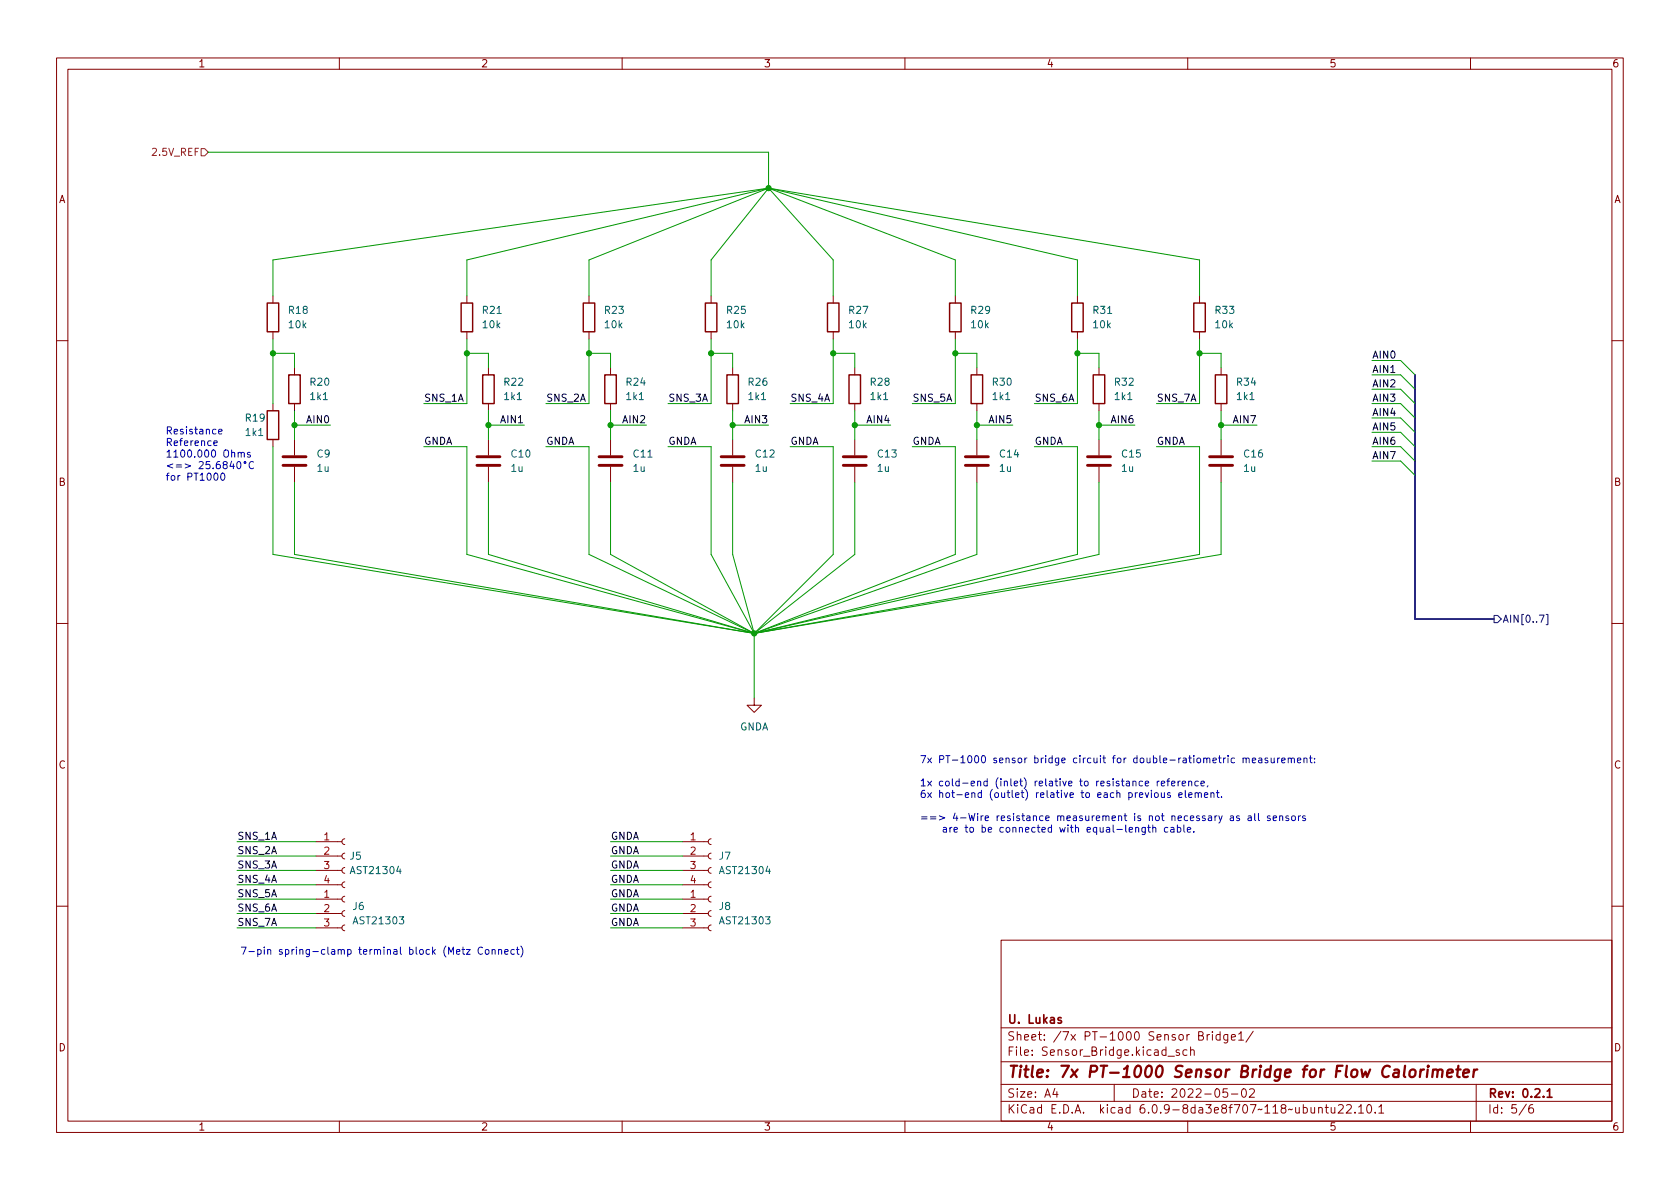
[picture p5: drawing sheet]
<svg xmlns="http://www.w3.org/2000/svg" width="297mm" height="210mm" viewBox="0 0 297 210" stroke-linecap="round" stroke-linejoin="round" font-family="sans-serif">
<g fill="none" stroke="#840000" stroke-width=".18">
<path d="M10 10.2h277v190.1h-277zM12 12.2h273v186.1h-273zM60 10.2v2M110 10.2v2M160 10.2v2M210 10.2v2M260 10.2v2M48.3 52.3v1.3M48.3 58.7v1.2M82.5 52.3v1.3M82.5 58.7v1.2M104.1 52.3v1.3"/>
<path d="M104.1 58.7v1.2M125.7 52.3v1.3M125.7 58.7v1.2M147.3 52.3v1.3M147.3 58.7v1.2M168.9 52.3v1.3M168.9 58.7v1.2M190.5 52.3v1.3M190.5 58.7v1.2M212.1 52.3v1.3M212.1 58.7v1.2M10 60.2h2"/>
<path d="M48.3 71.4v1.2M48.3 77.7v1.3M52.1 65v1.3M52.1 71.4v1.2M52.1 77.7v2.8M86.4 65v1.3M86.4 71.4v1.2M86.4 77.7v2.8M107.9 65v1.3M107.9 71.4v1.2M107.9 77.7v2.8M129.5 65v1.3"/>
<path d="M129.5 71.4v1.2M129.5 77.7v2.8M151.1 65v1.3M151.1 71.4v1.2M151.1 77.7v2.8M172.7 65v1.3M172.7 71.4v1.2M172.7 77.7v2.8M194.3 65v1.3M194.3 71.4v1.2M194.3 77.7v2.8M215.9 65v1.3"/>
<path d="M215.9 71.4v1.2M215.9 77.7v2.8M285 60.2h2M52.1 82.5v2.8M86.4 82.5v2.8M107.9 82.5v2.8M129.5 82.5v2.8M151.1 82.5v2.8M172.7 82.5v2.8M194.3 82.5v2.8M215.9 82.5v2.8M10 110.2h2"/>
<path d="M285 110.2h2M133.3 123.4v1.3h1.3l-1.3 1.3-1.2-1.3h1.2M55.9 159h4.6M55.9 156.5h4.6M55.9 153.9h4.6M55.9 151.4h4.6M55.9 148.8h4.6M61 158.5l-.4 .1-.1 .4 .1 .4 .4 .1M61 156l-.4 .1-.1 .4 .1 .3 .4 .2M61 153.4l-.4 .2-.1 .3 .1 .4 .4 .1M61 150.9l-.4 .1-.1 .4 .1 .3 .4 .2M61 148.3l-.4 .2-.1 .3 .1 .4 .4 .1"/>
<path d="M120.6 159h4.6M120.6 156.5h4.6M120.6 153.9h4.6M120.6 151.4h4.6M120.6 148.8h4.6M125.7 158.5l-.3 .1-.2 .4 .2 .4 .3 .1M125.7 156l-.3 .1-.2 .4 .2 .3 .3 .2M125.7 153.4l-.3 .2-.2 .3 .2 .4 .3 .1M125.7 150.9l-.3 .1-.2 .4 .2 .3 .3 .2M125.7 148.3l-.3 .2-.2 .3 .2 .4 .3 .1M10 160.2h2M55.9 164.1h4.6"/>
<path d="M55.9 161.5h4.6M61 163.6l-.4 .1-.1 .4 .1 .3 .4 .2M61 161l-.4 .2-.1 .3 .1 .4 .4 .1M120.6 164.1h4.6M120.6 161.5h4.6M125.7 163.6l-.3 .1-.2 .4 .2 .3 .3 .2M125.7 161l-.3 .2-.2 .3 .2 .4 .3 .1M177 166.3h108v32h-108zM285 160.2h2M60 198.3v2M110 198.3v2M160 198.3v2"/>
<path d="M177 194.8h108M177 191.8h108M177 187.8h108M177 181.8h108M186.5 192.5l-.4 1h1M186.9 193v1M197 191.8v3M206.5 186.8h1.1M208.5 185.7l-.4-.1-.2 .2 .1 .3 .5 .1v.4h-.6M209.9 185.7l-.5-.1-.3 .3v.4l.2 .3h.6M210 198.3v2M210.5 185.8l.2-.2 .4 .1v.9"/>
<path d="M210.5 185.1v1.5M211.9 183.1h.5l.2-.1 .1-.3-.1-.2-.7-.1v1.5h.6l.3-.3a.39 .39 0 0 0-.4-.5M213.4 182.9v1M213.9 182.9l-.3 .1-.2 .2M214.4 182.4v.2M214.4 182.9v1M215.7 183l-.4-.1-.3 .3v.4l.1 .3h.6M215.7 182.4v1.5M217 192.5h-.7l-.1 .7 .2-.1 .5 .1 .2 .2-.1 .5-.2 .1-.6-.1M217.1 182.9v1.2l-.3 .3h-.4M217.1 183l-.5-.1-.2 .3v.4l.1 .3h.6M217.7 183.4l.7-.1v-.3l-.5-.1-.2 .2 .1 .8h.6"/>
<path d="M217.7 193.5h1.2M219 182.9l.4-.5v1.5M219 183.9h.9M219.7 192.6l.2-.1a.81 .81 0 0 1 .5 .7 .81 .81 0 0 1-.3 .8h-.1a.81 .81 0 0 1-.6-.6 .81 .81 0 0 1 .3-.8zM220.9 192.7l.6-.2 .2 .2 .1 .3-.9 1h.9M221.6 182.4l-1.3 1.9M233.1 196l.3-.2 .3 .1 .1 .9M233.1 195.8v1M234.3 195.8h.6M234.5 195.3v1.3l.4 .2M235.4 195.8v1h.4l.2-.1M236 195.8v1"/>
<path d="M236.6 195.5l.6-.2 .2 .2 .1 .3-.9 1h.9M238.1 195.5l.5-.2 .3 .2v.3l-.9 1h.9M239.6 196.7v.1M240.2 195.8l.4-.5v1.5M240.2 196.8h.9M241.8 195.5l.2-.2a.81 .81 0 0 1 .6 .7 .81 .81 0 0 1-.3 .8h-.2a.81 .81 0 0 1-.3-1.3zM243.1 196.7v.1M243.8 195.8l.4-.5v1.5M243.8 196.8h.8M260 198.3v2M261 191.8v6.5M269.9 195.3l-1.3 1.9"/>
<path d="M271 195.3a.6 .6 0 0 0-.7 .7v.5l.1 .3h.5l.2-.1 .1-.5-.2-.2-.4-.1-.3 .3"/>
</g>
<path d="M187.6 180l-.3-.1-.2 .2v.3l.5 .1v.4h-.5M273.6 193l.4-.5v1.5M273.6 194h.8" fill="none" stroke="#840000" stroke-width=".3"/>
<g fill="none" stroke="#840000" stroke-width=".4">
<path d="M249.4 189.3a.52 .52 0 0 1 .5-.2 .52 .52 0 0 1 .4 .4l-.1 .6a.55 .55 0 0 1-.5 .4 .55 .55 0 0 1-.5-.4zM251.2 189.1l-.2 1.4M251.8 189.1l-.4 .1-.2 .3M252.4 189.1l-.1 1.4M252.5 188.5l-.1 .1 .1 .1 .1-.1-.1-.1v.2M253.4 189.3a.49 .49 0 0 1 .8 .1l-.1 1.1M253.4 189.1l-.2 1.4M254.2 189.4a.51 .51 0 0 1 .8-.2l-.1 1.3M255.9 189.8l1-.2-.1-.4-.5-.1-.4 .3v1l.2 .1 .6-.1M257.5 189.1h.7M257.9 188.5l-.3 1.7 .1 .2 .4 .1M258.7 189.8l1-.2v-.4l-.6-.1-.3 .3v1l.1 .1 .6-.1"/>
<path d="M260.6 189.1l-.1 1.4M261.2 189.1l-.4 .1-.2 .3"/>
</g>
<g fill="none" stroke="#840000" stroke-width=".51">
<path d="M50 82.3h4.1M50 80.8h4.1M84.3 82.3h4.1M84.3 80.8h4.1M105.9 82.3h4.1M105.9 80.8h4.1M127.5 82.3h4.1M127.5 80.8h4.1M149.1 82.3h4.1M149.1 80.8h4.1M170.7 82.3h4.1M170.7 80.8h4.1"/>
<path d="M192.3 82.3h4M192.3 80.8h4M213.9 82.3h4M213.9 80.8h4"/>
</g>
<g fill="none" stroke="#840000" stroke-width=".25">
<path d="M47.2 53.6h2.1v5.1h-2.1zM81.5 53.6h2.1v5.1h-2.1zM103.1 53.6h2.1v5.1h-2.1zM124.7 53.6h2v5.1h-2zM146.3 53.6h2v5.1h-2zM167.9 53.6h2v5.1h-2zM189.5 53.6h2v5.1h-2zM211.1 53.6h2v5.1h-2zM47.2 72.6h2.1v5.1h-2.1zM51.1 66.3h2v5.1h-2zM85.3 66.3h2.1v5.1h-2.1zM106.9 66.3h2.1v5.1h-2.1z"/>
<path d="M128.5 66.3h2.1v5.1h-2.1zM150.1 66.3h2v5.1h-2zM171.7 66.3h2v5.1h-2zM193.3 66.3h2v5.1h-2zM214.9 66.3h2v5.1h-2z"/>
</g>
<path d="M35.6 26.3h.6l.6 .6-.6 .7h-.6z" fill="none" stroke="#725600" stroke-width=".18"/>
<path d="M264.2 108.8h.6l.6 .7-.6 .6h-.6zM272.2 108.8h.8l-.5 1.2M273.4 108.7h.3v1.8h-.3" fill="none" stroke="#000084" stroke-width=".18"/>
<g fill="none" stroke="#0000c2" stroke-width=".18">
<path d="M37.8 78.4l.6-.1v-.3l-.4-.1-.2 .2 .1 .6h.5M38.7 76.3l.6-.1-.1-.2-.4-.1-.1 .2v.6h.5M30.6 82l-1 .4 1 .4M31.2 82.2h.9M31.2 82.6h.9M32.7 82l1 .4-1 .4M35.2 81.7l.5-.1 .2 .4-.7 .9h.7M37.1 81.6h-.6l-.1 .6 .2-.1 .4 .1 .1 .1v.5l-.2 .1-.5-.1M37.7 82.8v.1M38 83.7h.1a.68 .68 0 0 1 .5 .6 .68 .68 0 0 1-.5 .6 .84 .84 0 0 1-.1-1.2zM38.8 81.6l-.3 .1a.86 .86 0 0 0 0 1.2l.4-.1 .1-.5-.3-.2h-.2l-.3 .2M39.2 83.7h.1a.68 .68 0 0 1 .5 .6 .68 .68 0 0 1-.5 .6 .84 .84 0 0 1-.1-1.2z"/>
<path d="M39.7 82.2l-.3-.3 .1-.2 .2-.1 .4 .1 .1 .2-.1 .1-.5 .2-.2 .2v.2l.3 .3h.2l.3-.3v-.2l-.3-.2M41 81.6l-.3 .9h.7M41.3 82v.9M42 81.7l.2-.1a.68 .68 0 0 1 .4 .6 .68 .68 0 0 1-.4 .7l-.2-.1-.1-.4zM42.1 80.1l.2-.1 .3 .1 .1 .7M42.7 80.2l.1-.2 .3 .1 .1 .7M44.2 80.1l-.3-.1-.2 .2 .1 .2 .4 .1v.3h-.5M44.8 81.7a.6 .6 0 0 0-.8 .5 .6 .6 0 0 0 .6 .7l.2-.1M202.5 138.6l.6-.2-.1-.2-.3-.1-.2 .2 .1 .6h.4M204.6 138.1v.9M205 138.1l-.4 .3M205.3 138.6l.6-.2v-.2l-.4-.1-.2 .2 .1 .6h.5"/>
<path d="M206.3 138.1h.5M206.8 137.7l-.3 .2v1.1M207.1 138.6l.7-.2-.1-.2-.4-.1-.2 .2 .1 .6h.5M208.3 138.1v.9M208.7 138.1l-.4 .3M209 138.6l.6-.2v-.2l-.4-.1-.2 .2 .1 .6h.5M209.6 139.8v1l.1 .2M210.2 138.3l.2-.2 .3 .1v.8M210.2 138.1v.9M211.9 138.2l-.4-.1-.2 .3 .1 .5h.5M212.3 138.6l.7-.2-.1-.2-.4-.1-.2 .2 .1 .6h.5M213.6 138.9l-.2 .3"/>
<path d="M215.3 139.8v1l.3 .2M218.3 134.1l-.4-.1-.2 .3 .1 .5h.5M219.8 134.2l.2-.2 .3 .1v.8M219.8 134v.9M220.3 134.2l.2-.2 .3 .1 .1 .8M221.4 134.5l.6-.2v-.2l-.4-.1-.2 .2 .1 .6h.5M222.6 134.1h.5v.8M223.1 134.3l-.4 .1-.2 .2 .2 .3 .4-.1M224.1 134.1l-.3-.1-.1 .2v.2l.4 .1v.3h-.4M224.7 134l.1 .8 .3 .1 .2-.1M225.3 134v.9M225.9 134v.9"/>
<path d="M226.3 134l-.4 .3M226.6 134.5l.6-.2v-.2l-.4-.1-.2 .2 .1 .6h.5M227.8 134.2l.2-.2 .3 .1v.8M227.8 134v.9M228.3 134.2l.2-.2 .3 .1 .1 .8M229.4 134.5l.6-.2-.1-.2-.3-.1-.2 .2 .1 .6h.4M230.6 134.2l.1-.2 .3 .1 .1 .8M230.6 134v.9M231.5 134h.5M231.7 133.6v1.1l.3 .2M232.4 134.8v.1M232.4 134.1v.1"/>
<path d="M199.6 146.7l.7-.1-.1-.2-.4-.1-.2 .2 .1 .6h.5M200.8 146.4l.2-.1 .3 .1v.8M200.8 146.3v.9M202.5 146.3v1l-.3 .3-.3-.1M202.5 146.4l-.4-.1-.2 .3 .1 .5h.5M202.9 146.3h.5M203.1 145.9v1.1l.3 .2M203.8 146.4l.2-.1 .3 .1 .1 .8M203.8 145.9v1.3M204.2 140.2h.3l.3 .2v.4l-.3 .2h-.3l-.1-.2zM205.3 140.2l.1 .8h.3l.2-.1M205.9 140.2v.8"/>
<path d="M206.5 146.4l-.4-.1-.2 .3 .1 .5h.5M206.9 140.2h-.3l-.2 .2 .1 .1 .4 .2v.3h-.5M207 146.4h.5l.1 .8M207.6 146.6l-.5 .1-.1 .2 .1 .3 .5-.1M208.2 146.4l.3-.1 .3 .3-.1 .5h-.5M208.2 145.9v1.3M208.4 140.6l.6-.1v-.3h-.4l-.2 .2 .1 .6h.5M209.3 145.9v1.1l.2 .2M209.9 146.7l.6-.1v-.2l-.4-.1-.2 .2 .1 .6h.5M210.2 140.6l.6-.1-.1-.3h-.3l-.2 .2v.6h.5M211.1 147v.2M211.3 140.3l.2-.1h.3l.1 .8"/>
<path d="M211.3 140.2v.8M211.9 140.4l.1-.2h.3l.1 .8M213 140.6l.6-.1-.1-.3h-.4l-.1 .2v.6h.5M214.1 140.3l.2-.1h.3v.8M214.1 140.2v.8M215.1 140.2h.5M216 140.9v.1M217.5 144.3h.5l.1 .8M218.1 144.6h-.4l-.2 .2 .2 .3h.4M219.1 144.3h-.3l-.2 .1 .1 .2 .4 .2v.3h-.5M220.7 144.3h.5v.8M221.2 144.6h-.4l-.2 .2 .2 .3h.4"/>
<path d="M221.8 143.8v1.1l.2 .2M222.5 143.8v1.1l.2 .2M224.6 144.3h-.3l-.2 .1v.2l.5 .2v.3h-.5M225.1 144.7l.6-.1v-.3h-.4l-.2 .1 .1 .7h.5M226.3 144.4l.1-.1h.3l.1 .8M226.3 144.3v.8M227.8 144.3h-.3l-.2 .1 .1 .2 .4 .2v.3h-.5M228.5 144.3h.3l.2 .2v.4l-.2 .2h-.3l-.1-.2zM229.6 144.3v.8M229.9 144.3l-.3 .2M230.8 144.3h-.3l-.2 .1 .1 .2 .4 .2v.3h-.5M81.7 167.9h.5"/>
<path d="M81.9 167.5v1.1l.3 .1M82.5 167.9h.6l-.6 .8h.6M85.3 167.6a.6 .6 0 0 0-.8 .4 .6 .6 0 0 0 .6 .7l.2-.1M85.9 168l.3-.1 .3 .2v.4l-.3 .2h-.3l-.1-.2zM87 168l.2-.1 .3 .1v.7M87 167.9v.8M88.2 168l.1-.1 .3 .1 .1 .7M88.2 167.9v.8M89.2 168.3l.6-.1v-.2l-.4-.1-.2 .2 .1 .6h.5M90.9 168l-.3-.1-.3 .2 .2 .6h.4M91.3 167.9h.5M91.5 167.5v1.1l.3 .1"/>
<path d="M92.1 167.3a1.46 1.46 0 0 1 0 1.9"/>
<circle cx="43.3" cy="81.8" r=".18"/>
</g>
<path d="M250.2 66.3v43.2h14" fill="none" stroke="#000084" stroke-width=".3"/>
<g fill="none" stroke="#009600" stroke-width=".18">
<path d="M36.8 26.9h99.1v6.4M135.9 33.3l11.4 12.7v6.3M135.9 33.3l-87.6 12.7v6.3M135.9 33.3l-31.8 12.7v6.3M135.9 33.3l-53.4 12.7v6.3M135.9 33.3l76.2 12.7v6.3M135.9 33.3l54.6 12.7v6.3M135.9 33.3l-10.2 12.7v6.3M135.9 33.3l33 12.7v6.3M48.3 59.9v11.5M82.5 59.9v11.5h-7.6M104.1 59.9v11.5h-7.6"/>
<path d="M125.7 59.9v11.5h-7.6M147.3 59.9v11.5h-7.6M168.9 59.9v11.5h-7.6M190.5 59.9v11.5h-7.6M212.1 59.9v11.5h-7.6M48.3 62.5h3.8v2.5M48.3 79v19l85 14M52.1 72.6v5.1M52.1 75.2h6.3M74.9 79h7.6v19l50.8 14M82.5 62.5h3.9v2.5M86.4 75.2h6.3"/>
<path d="M86.4 72.6v5.1M96.5 79h7.6v19l29.2 14M104.1 62.5h3.8v2.5M107.9 75.2h6.4M107.9 72.6v5.1M118.1 79h7.6v19l7.6 14M125.7 62.5h3.8v2.5M129.5 75.2h6.4M129.5 72.6v5.1M139.7 79h7.6v19l-14 14M147.3 62.5h3.8v2.5M151.1 72.6v5.1"/>
<path d="M151.1 75.2h6.4M161.3 79h7.6v19l-35.6 14M168.9 62.5h3.8v2.5M172.7 75.2h6.4M172.7 72.6v5.1M182.9 79h7.6v19l-57.2 14M190.5 62.5h3.8v2.5M194.3 75.2h6.4M194.3 72.6v5.1M204.5 79h7.6v19l-78.8 14M212.1 62.5h3.8v2.5M215.9 75.2h6.3"/>
<path d="M215.9 72.6v5.1M242.6 79h5l2.6 2.5M242.6 71.4h5l2.6 2.5M242.6 63.7h5l2.6 2.6M242.6 66.3h5l2.6 2.5M242.6 68.8h5l2.6 2.6M242.6 73.9h5l2.6 2.5M242.6 76.4h5l2.6 2.6M52.1 85.3v12.7l81.2 14M86.4 85.3v12.7l46.9 14M107.9 85.3v12.7l25.4 14M129.5 85.3v12.7l3.8 14"/>
<path d="M151.1 85.3v12.7l-17.8 14M172.7 85.3v12.7l-39.4 14M194.3 85.3v12.7l-61 14M215.9 85.3v12.7l-82.6 14M242.6 81.5h5l2.6 2.6M133.3 112v11.4M41.9 151.4h14M41.9 148.8h14M41.9 153.9h14M41.9 156.5h14M41.9 159h14M107.9 151.4h12.7"/>
<path d="M107.9 148.8h12.7M107.9 153.9h12.7M107.9 156.5h12.7M107.9 159h12.7M41.9 164.1h14M41.9 161.5h14M107.9 164.1h12.7M107.9 161.5h12.7"/>
</g>
<g fill="#009600" stroke="#009600" stroke-width=".18">
<circle cx="129.5" cy="75.2" r=".46"/>
<circle cx="125.7" cy="62.5" r=".46"/>
<circle cx="104.1" cy="62.5" r=".46"/>
<circle cx="194.3" cy="75.2" r=".46"/>
<circle cx="151.1" cy="75.2" r=".46"/>
<circle cx="147.3" cy="62.5" r=".46"/>
<circle cx="168.9" cy="62.5" r=".46"/>
<circle cx="172.7" cy="75.2" r=".46"/>
<circle cx="135.9" cy="33.3" r=".46"/>
<circle cx="52.1" cy="75.2" r=".46"/>
<circle cx="215.9" cy="75.2" r=".46"/>
<circle cx="190.5" cy="62.5" r=".46"/>
<circle cx="212.1" cy="62.5" r=".46"/>
<circle cx="107.9" cy="75.2" r=".46"/>
<circle cx="133.3" cy="112" r=".46"/>
<circle cx="48.3" cy="62.5" r=".46"/>
<circle cx="86.4" cy="75.2" r=".46"/>
<circle cx="82.5" cy="62.5" r=".46"/>
</g>
<text font-size="2.8" fill="#840000" x="178" y="190.6">Title: 7x PT-1000 Sensor Bridge for Flow Calorimeter</text>
<g font-size="2.1" fill="#840000">
<text x="178" y="184">Sheet: /7x PT-1000 Sensor Bridge1/</text>
<text x="178" y="181">U. Lukas</text>
<text x="178" y="186.7">File: Sensor_Bridge.kicad_sch</text>
<text x="178" y="196.9">KiCad E.D.A. kicad 6.0.9-8da3e8f707~118~ubuntu22.10.1</text>
<text x="178" y="194.1">Size: A4</text>
<text x="200" y="194.1">Date: 2022-05-02</text>
<text x="263" y="194.1">Rev: 0.2.1</text>
<text x="263" y="196.9">Id: 5/6</text>
</g>
<g font-size="1.8" fill="#840000">
<text x="35" y="11.9">1</text>
<text x="85" y="11.9">2</text>
<text x="135" y="11.9">3</text>
<text x="185" y="11.9">4</text>
<text x="235" y="11.9">5</text>
<text x="285" y="11.9">6</text>
<text x="10.3" y="35.9">A</text>
<text x="285.3" y="35.9">A</text>
<text x="10.3" y="85.9">B</text>
<text x="285.3" y="85.9">B</text>
<text x="10.3" y="135.9">C</text>
<text x="285.3" y="135.9">C</text>
<text x="10.3" y="185.9">D</text>
<text x="285.3" y="185.9">D</text>
<text x="35" y="199.9">1</text>
<text x="85" y="199.9">2</text>
<text x="135" y="199.9">3</text>
<text x="185" y="199.9">4</text>
<text x="235" y="199.9">5</text>
<text x="285" y="199.9">6</text>
</g>
<text font-size="1.8" fill="#725600" x="27.2" y="27.6">2.5V_REF</text>
<g font-size="1.8" fill="#006464">
<text x="51.1" y="55.5">R18</text>
<text x="51.1" y="58">10k</text>
<text x="85.4" y="55.5">R21</text>
<text x="85.4" y="58">10k</text>
<text x="107" y="55.5">R23</text>
<text x="107" y="58">10k</text>
<text x="128.6" y="55.5">R25</text>
<text x="128.6" y="58">10k</text>
<text x="150.2" y="55.5">R27</text>
<text x="150.2" y="58">10k</text>
<text x="171.8" y="55.5">R29</text>
<text x="171.8" y="58">10k</text>
<text x="193.3" y="55.5">R31</text>
<text x="193.4" y="58">10k</text>
<text x="214.9" y="55.5">R33</text>
<text x="215" y="58">10k</text>
<text x="54.9" y="68.2">R20</text>
<text x="54.9" y="70.7">1k1</text>
<text x="89.2" y="68.2">R22</text>
<text x="89.2" y="70.7">1k1</text>
<text x="110.8" y="68.2">R24</text>
<text x="110.8" y="70.7">1k1</text>
<text x="132.4" y="68.2">R26</text>
<text x="132.4" y="70.7">1k1</text>
<text x="154" y="68.2">R28</text>
<text x="154" y="70.7">1k1</text>
<text x="175.6" y="68.2">R30</text>
<text x="175.6" y="70.7">1k1</text>
<text x="197.2" y="68.2">R32</text>
<text x="197.2" y="70.7">1k1</text>
<text x="218.7" y="68.2">R34</text>
<text x="218.8" y="70.7">1k1</text>
<text x="43.5" y="74.5">R19</text>
<text x="43.5" y="77.1">1k1</text>
<text x="56.1" y="80.9">C9</text>
<text x="56.1" y="83.4">1u</text>
<text x="90.4" y="83.4">1u</text>
<text x="90.5" y="80.9">C10</text>
<text x="112" y="83.4">1u</text>
<text x="112.1" y="80.9">C11</text>
<text x="133.6" y="83.4">1u</text>
<text x="133.7" y="80.9">C12</text>
<text x="155.2" y="83.4">1u</text>
<text x="155.2" y="80.9">C13</text>
<text x="176.8" y="83.4">1u</text>
<text x="176.8" y="80.9">C14</text>
<text x="198.3" y="83.4">1u</text>
<text x="198.4" y="80.9">C15</text>
<text x="219.9" y="83.4">1u</text>
<text x="220" y="80.9">C16</text>
<text x="130.7" y="129.2">GNDA</text>
<text x="61.9" y="152">J5</text>
<text x="62.2" y="154.6">AST21304</text>
<text x="127.2" y="152">J7</text>
<text x="127.5" y="154.6">AST21304</text>
<text x="62.4" y="160.9">J6</text>
<text x="127.2" y="160.9">J8</text>
<text x="62.7" y="163.4">AST21303</text>
<text x="127.5" y="163.4">AST21303</text>
</g>
<g font-size="1.8" fill="#0f0f0f">
<text x="242.6" y="63.4">AIN0</text>
<text x="242.6" y="65.9">AIN1</text>
<text x="74.9" y="71">SNS_1A</text>
<text x="96.5" y="71">SNS_2A</text>
<text x="118.1" y="71">SNS_3A</text>
<text x="139.7" y="71">SNS_4A</text>
<text x="161.3" y="71">SNS_5A</text>
<text x="182.9" y="71">SNS_6A</text>
<text x="204.5" y="71">SNS_7A</text>
<text x="242.6" y="68.5">AIN2</text>
<text x="242.6" y="71">AIN3</text>
<text x="54.4" y="74.8">AIN0</text>
<text x="88.7" y="74.8">AIN1</text>
<text x="110.3" y="74.8">AIN2</text>
<text x="131.9" y="74.8">AIN3</text>
<text x="153.5" y="74.8">AIN4</text>
<text x="175" y="74.8">AIN5</text>
<text x="196.6" y="74.8">AIN6</text>
<text x="218.2" y="74.8">AIN7</text>
<text x="242.6" y="73.6">AIN4</text>
<text x="242.6" y="76.1">AIN5</text>
<text x="74.9" y="78.6">GNDA</text>
<text x="96.5" y="78.6">GNDA</text>
<text x="118.1" y="78.6">GNDA</text>
<text x="139.7" y="78.6">GNDA</text>
<text x="161.3" y="78.6">GNDA</text>
<text x="182.9" y="78.6">GNDA</text>
<text x="204.5" y="78.6">GNDA</text>
<text x="242.6" y="81.2">AIN7</text>
<text x="242.6" y="78.6">AIN6</text>
<text x="41.9" y="148.5">SNS_1A</text>
<text x="107.9" y="148.5">GNDA</text>
<text x="41.9" y="151">SNS_2A</text>
<text x="41.9" y="153.6">SNS_3A</text>
<text x="107.9" y="151">GNDA</text>
<text x="107.9" y="153.6">GNDA</text>
<text x="41.9" y="158.6">SNS_5A</text>
<text x="41.9" y="161.2">SNS_6A</text>
<text x="41.9" y="156.1">SNS_4A</text>
<text x="107.9" y="158.6">GNDA</text>
<text x="107.9" y="161.2">GNDA</text>
<text x="107.9" y="156.1">GNDA</text>
<text x="41.9" y="163.7">SNS_7A</text>
<text x="107.9" y="163.7">GNDA</text>
</g>
<g font-size="1.8" fill="#0000c2">
<text x="29.2" y="76.8">Resistance</text>
<text x="29.2" y="78.9">Reference</text>
<text x="29.2" y="80.9">1100.000 Ohms</text>
<text x="29.2" y="85">for PT1000</text>
<text x="162.6" y="135">7x PT-1000 sensor bridge circuit for double-ratiometric measurement:</text>
<text x="162.6" y="139">1x cold-end (inlet) relative to resistance reference,</text>
<text x="162.6" y="141.1">6x hot-end (outlet) relative to each previous element.</text>
<text x="162.6" y="145.2">==&gt; 4-Wire resistance measurement is not necessary as all sensors</text>
<text x="164.5" y="147.2">are to be connected with equal-length cable.</text>
<text x="42.4" y="168.8">7-pin spring-clamp terminal block (Metz Connect)</text>
</g>
<text font-size="1.8" fill="#000084" x="265.6" y="110.1">AIN[0..7]</text>
<g font-size="1.8" fill="#a90000">
<text x="57.3" y="148.6">1</text>
<text x="122.1" y="148.6">1</text>
<text x="57.3" y="151.1">2</text>
<text x="57.3" y="153.7">3</text>
<text x="122.1" y="151.1">2</text>
<text x="122.1" y="153.7">3</text>
<text x="57.3" y="158.7">1</text>
<text x="57.3" y="161.3">2</text>
<text x="57.3" y="156.2">4</text>
<text x="122.1" y="158.7">1</text>
<text x="122.1" y="161.3">2</text>
<text x="122.1" y="156.2">4</text>
<text x="57.3" y="163.8">3</text>
<text x="122.1" y="163.8">3</text>
</g>
</svg>
